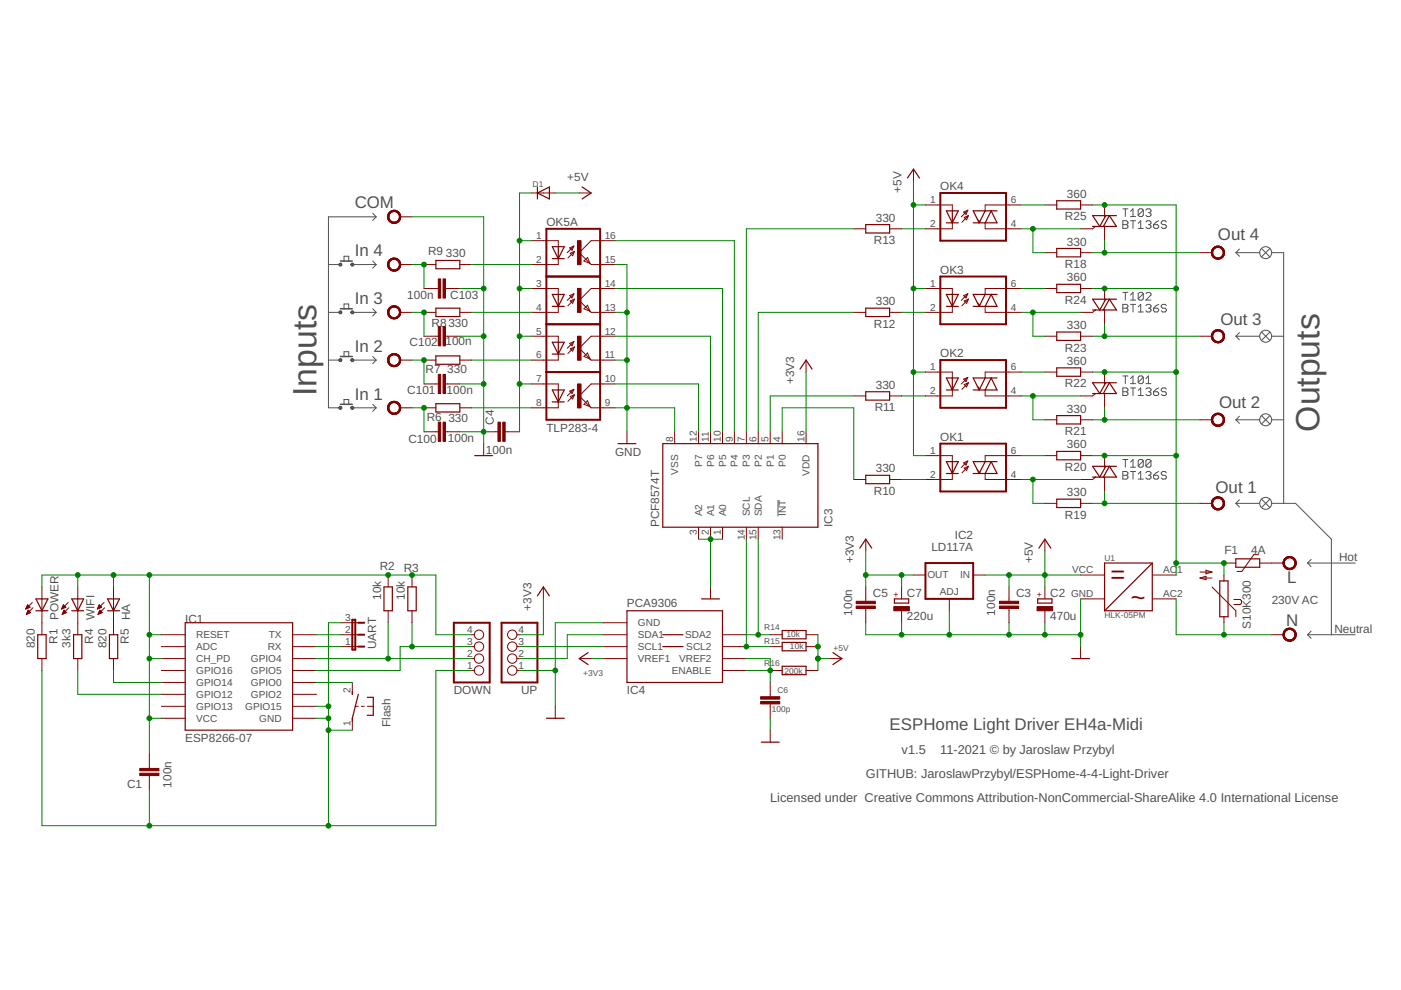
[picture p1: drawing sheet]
<svg xmlns="http://www.w3.org/2000/svg" width="297mm" height="210mm" viewBox="0 0 297 210" stroke-linecap="round" stroke-linejoin="round" font-family="sans-serif">
<g fill="none" stroke="#505050" stroke-width=".21">
<path d="M69.6 56.1h2.6M72.9 55.4v-1.1h1v1.1M74.7 56.1h5.1M79 55.4l.8 .7M79 45.2l.8 .8M79.8 56.1l-.8 .8M79.8 46h-10.2v40.5h2.6M79.8 46l-.8 .7M238.1 46.8h.8l.2 .3v.2l-.2 .3 .2 .3v.3l-.2 .2h-.8zM238.1 47.6h.8M238.1 44.3h1M238.6 44.3v1.6"/>
<path d="M239.7 46.8h1.1M239.7 44.8l.5-.5v1.6M239.7 45.9h1.1M240.2 46.8v1.6M241.3 48.4h1.1M241.3 47.3l.6-.5v1.6M242.4 44.6l-.3-.3h-.5l-.3 .3v1M242.4 44.6v1l-.3 .3h-.5l-.3-.3M242.4 44.6l-1.1 1M243 47.1l.2-.3h.6l.2 .3v.2l-.2 .3M243 44.6l.2-.3h.6l.2 .3v.2l-.2 .3M243.5 47.6h.3"/>
<path d="M243.5 45.1h.3M243.8 47.6l.2 .3v.3l-.2 .2h-.6l-.2-.2M243.8 45.1l.2 .3v.2l-.2 .3h-.6l-.2-.3M244.6 47.6h.8l.3 .3v.3l-.3 .2h-.5l-.3-.2zM245.7 46.8l-1.1 .8M247.3 47.1l-.3-.3h-.5l-.3 .3v.2l.3 .3h.5l.3 .3v.3l-.3 .2h-.5l-.3-.2M262 53.6h5.1M262 53.6l.8 .7M262.8 52.8l-.8 .8M267.5 52.7l1.7 1.8M269.2 52.7l-1.7 1.8M269.6 53.6h2.6v53.1"/>
<path d="M69.6 66.2h2.6M69.6 76.3h2.6M72.9 65.5v-1h1v1M72.9 75.6v-1h1v1M74.7 66.2h5.1M74.7 76.3h5.1M79 65.5l.8 .7M79 75.6l.8 .7M79.8 66.2l-.8 .8M79.8 76.3l-.8 .8M238.1 64.5h.8l.2 .3v.3l-.2 .2 .2 .3v.3l-.2 .2h-.8zM238.1 65.3h.8"/>
<path d="M238.1 62h1M238.1 79.7h1M238.6 62v1.6M238.6 79.7v1.6M239.7 62.5l.5-.5v1.6M239.7 64.5h1.1M239.7 63.6h1.1M240.2 64.5v1.6M241.3 65.1l.6-.6v1.6M241.3 66.1h1.1M242.4 62.3l-.3-.3h-.5l-.3 .3v1.1M242.4 80l-.3-.3h-.5l-.3 .3v1.1"/>
<path d="M242.4 62.3v1.1l-.3 .2h-.5l-.3-.2M242.4 80v1.1l-.3 .2h-.5l-.3-.2M242.4 62.3l-1.1 1.1M242.4 80l-1.1 1.1M243 62.3l.2-.3h.6l.2 .3v.2l-1 1.1h1M243 64.8l.2-.3h.6l.2 .3v.3l-.2 .2M243.5 65.3h.3M243.8 65.3l.2 .3v.3l-.2 .2h-.6l-.2-.2M244.6 65.3h.8l.3 .3v.3l-.3 .2h-.5l-.3-.2zM245.7 64.5l-.6 .3-.5 .5M247.3 64.8l-.3-.3h-.5l-.3 .3v.3l.3 .2h.5l.3 .3v.3l-.3 .2h-.5l-.3-.2M262 71.3h5.1"/>
<path d="M262 71.3l.8 .8M262.8 70.5l-.8 .8M267.5 70.4l1.7 1.8M269.2 70.4l-1.7 1.8M269.6 71.3h2.6M72.9 85.7v-1h1v1M74.7 86.5h5.1M79 85.7l.8 .8M79.8 86.5l-.8 .7M238.1 82.3h.8l.2 .2v.3l-.2 .3 .2 .2v.3l-.2 .3h-.8zM238.1 100h.8l.2 .2v.3l-.2 .3 .2 .2v.3l-.2 .3h-.8zM238.1 83.1h.8"/>
<path d="M238.1 97.4h1M238.6 97.4v1.7M239.7 80.3l.5-.6v1.6M239.7 98l.5-.6v1.7M239.7 82.3h1.1M239.7 100h1.1M239.7 81.3h1.1M239.7 99.1h1.1M240.2 82.3v1.6M240.2 100v1.6M241.3 82.8l.6-.5v1.6M241.3 83.9h1.1"/>
<path d="M242.4 97.7l-.3-.3h-.5l-.3 .3v1.1M242.4 97.7v1.1l-.3 .3h-.5l-.3-.3M242.4 97.7l-1.1 1.1M243 82.5l.2-.2h.6l.2 .2v.3l-.2 .3M243 81.3h1M243 80.3l.5-.6v1.6M243.5 83.1h.3M243.8 83.1l.2 .2v.3l-.2 .3h-.6l-.2-.3M244 97.7v1.1l-.2 .3h-.6l-.2-.3M244 97.7l-.2-.3h-.6l-.2 .3v1.1M244 97.7l-1 1.1M244.6 83.1h.8l.3 .2v.3l-.3 .3h-.5l-.3-.3z"/>
<path d="M245.7 82.3l-.6 .2-.5 .6M245.7 100l-1.1 .8M247.3 82.5l-.3-.2h-.5l-.3 .2v.3l.3 .3h.5l.3 .2v.3l-.3 .3h-.5l-.3-.3M262 89h5.1M262 89l.8 .8M262.8 88.2l-.8 .8M267.5 88.1l1.7 1.8M269.2 88.1l-1.7 1.8M269.6 89h2.6M165 106v3.5M238.1 100.8h.8M241.3 100.5l.6-.5v1.6"/>
<path d="M241.3 101.6h1.1M243 100.2l.2-.2h.6l.2 .2v.3l-.2 .3M243.5 100.8h.3M243.8 100.8l.2 .2v.3l-.2 .3h-.6l-.2-.3M244.6 100.8h.8l.3 .2v.3l-.3 .3h-.5l-.3-.3zM247.3 100.2l-.3-.2h-.5l-.3 .2v.3l.3 .3h.5l.3 .2v.3l-.3 .3h-.5l-.3-.3M262 106.7h5.1M262 106.7l.8 .8M262.8 106l-.8 .7M267.5 105.8l1.7 1.8M269.2 105.8l-1.7 1.8M269.6 106.7h5.1l7.6 7.6v20.3"/>
<path d="M277.2 119.4h10.1M277.2 119.4l.8 .7M278 118.6l-.8 .8M277.2 134.6h10.1M277.2 134.6l.8 .7M278 133.8l-.8 .8"/>
<circle cx="268.4" cy="53.6" r="1.27"/>
<circle cx="268.4" cy="71.3" r="1.27"/>
<circle cx="268.4" cy="89" r="1.27"/>
<circle cx="268.4" cy="106.7" r="1.27"/>
</g>
<g fill="#505050" stroke="#505050" stroke-width=".21">
<path d="M74.5 55.8a.33 .33 0 0 1 .5 .2 .33 .33 0 0 1-.2 .4 .33 .33 0 0 1-.4-.3l.3-.2 .2 .2a.24 .24 0 0 1-.3 .2 .24 .24 0 0 1-.2-.4z" fill-rule="evenodd"/>
<path d="M71.9 55.9a.33 .33 0 0 1 .5 0 .33 .33 0 0 1-.1 .5 .33 .33 0 0 1-.5-.3l.4-.2 .1 .2a.24 .24 0 0 1-.3 .2 .24 .24 0 0 1-.1-.4z" fill-rule="evenodd"/>
<path d="M74.5 65.9a.34 .34 0 0 1 .5 .2 .34 .34 0 0 1-.2 .4 .34 .34 0 0 1-.4-.3h.1a.17 .17 0 0 1 .3-.1 .17 .17 0 0 1 0 .2 .17 .17 0 0 1-.3 0l-.1-.1z" fill-rule="evenodd"/>
<path d="M71.9 66.1a.33 .33 0 0 1 .5-.1 .33 .33 0 0 1-.1 .5 .33 .33 0 0 1-.5-.3l.4-.2 .1 .2-.2 .2-.3-.2z" fill-rule="evenodd"/>
<path d="M74.4 76.2a.33 .33 0 0 1 .6-.1 .33 .33 0 0 1-.2 .5 .33 .33 0 0 1-.4-.3h.1a.17 .17 0 0 1 .3-.1 .17 .17 0 0 1 0 .3 .17 .17 0 0 1-.3-.1l-.1-.1z" fill-rule="evenodd"/>
<path d="M71.9 76.2a.33 .33 0 0 1 .5-.1 .33 .33 0 0 1-.1 .5 .33 .33 0 0 1-.5-.3l.4-.1 .1 .1-.2 .2-.3-.2z" fill-rule="evenodd"/>
<path d="M74.5 86.2a.33 .33 0 0 1 .5 .1 .33 .33 0 0 1-.2 .5 .33 .33 0 0 1-.4-.3l.3-.2 .2 .2a.24 .24 0 0 1-.3 .1 .24 .24 0 0 1-.2-.3z" fill-rule="evenodd"/>
<path d="M71.9 86.3a.33 .33 0 0 1 .5 0 .33 .33 0 0 1-.1 .5 .33 .33 0 0 1-.5-.3l.4-.2 .1 .2a.24 .24 0 0 1-.3 .1 .24 .24 0 0 1-.1-.3z" fill-rule="evenodd"/>
</g>
<path d="M72.2 55.4h2.5M72.2 65.5h2.5M72.2 75.6h2.5M72.2 85.7h2.5" fill="none" stroke="#505050" stroke-width=".32"/>
<g fill="none" stroke="#800000" stroke-width=".25">
<path d="M113.9 39.6v2.6M123.4 39.6l1.9 1.3-1.9 1.3M192.4 37.7l1.3-1.8 1.2 1.8M92.4 55.2h5.1v1.8h-5.1zM113.9 40.9l2.6-1.3v2.6zM117.1 52.3h2.5l-1.2 2.5zM117.1 54.8h2.5M118.4 52.3v2.5M183.6 47.6h5v1.8h-5zM200.6 44.7h2.6l-1.3 2.5zM200.6 47.2h2.6M201.9 44.7v2.5"/>
<path d="M206.3 47.2h5.1l-1.3-2.5-1.2 2.5M208.9 44.7l-1.3 2.5-1.3-2.5h5.1M224 52.7h5.1v1.8h-5.1zM224 42.6h5.1v1.7h-5.1zM231.6 48h5.1l-1.5-2.3-1.3 2.3M234.4 45.7l-1.2 2.3-1.6-2.3h5.1M92.4 65.3h5.1v1.8h-5.1zM92.4 75.5h5.1v1.7h-5.1zM117.1 65h2.5M117.1 62.4h2.5l-1.2 2.6zM117.1 72.6h2.5l-1.2 2.5zM117.1 75.1h2.5"/>
<path d="M118.4 62.4v2.6M118.4 72.6v2.5M169.6 78.3l1.3-2 1.3 2M183.6 65.3h5v1.8h-5zM200.6 62.4h2.6l-1.3 2.6zM200.6 65h2.6M201.9 62.4v2.6M206.3 65h5.1l-1.3-2.6-1.2 2.6M208.9 62.4l-1.3 2.6-1.3-2.6h5.1M224 60.3h5.1v1.7h-5.1zM224 70.4h5.1v1.8h-5.1zM224 78h5.1v1.8h-5.1z"/>
<path d="M231.6 65.7h5.1l-1.5-2.3-1.3 2.3M234.4 63.4l-1.2 2.3-1.6-2.3h5.1M92.4 85.6h5.1v1.8h-5.1zM100.6 96.6h3.8M117.1 82.7h2.5l-1.2 2.5zM117.1 85.2h2.5M118.4 82.7v2.5M131 94.1h3.8M140.5 94.1h32.9v17.7h-32.9zM183.6 83.1h5v1.7h-5zM200.6 97.9h2.6l-1.3 2.5zM200.6 80.1h2.6l-1.3 2.6z"/>
<path d="M200.6 82.7h2.6M201.9 80.1v2.6M201.9 97.9v2.5M206.3 82.7h5.1l-1.3-2.6-1.2 2.6M208.9 97.9l-1.3 2.5-1.3-2.5h5.1M208.9 80.1l-1.3 2.6-1.3-2.6h5.1M224 88.1h5.1v1.8h-5.1zM224 95.7h5.1v1.8h-5.1zM231.6 83.4h5.1l-1.5-2.2-1.3 2.2M234.4 81.2l-1.2 2.2-1.6-2.2h5.1M234.4 98.9l-1.2 2.3-1.6-2.3h5.1M182.3 116.2l1.3-1.9 1.2 1.9"/>
<path d="M183.6 100.8h5v1.8h-5zM200.6 100.4h2.6M206.3 100.4h5.1l-1.3-2.5-1.2 2.5M220.3 116.2l1.2-1.9 1.3 1.9M224 105.8h5.1v1.8h-5.1zM231.6 101.2h5.1l-1.5-2.3-1.3 2.3M244.3 119.4v10.1h-10.1M244.3 119.4h-10.1v10.1M244.3 119.4l-10.1 10.1M262 118.5h5.1v1.8h-5.1zM7.6 129.5h2.6M7.6 127h2.6l-1.3 2.5z"/>
<path d="M8 134.6h1.8v5h-1.8zM15.2 129.5h2.5M15.2 127h2.5l-1.2 2.5zM15.6 134.6h1.8v5h-1.8zM22.8 129.5h2.5M22.8 127h2.5l-1.2 2.5zM23.2 134.6h1.8v5h-1.8zM39.3 132h22.7v22.8h-22.7zM81.4 124.4h1.8v5.1h-1.8zM86.5 124.4h1.7v5.1h-1.7zM113.9 126.3l1.3-1.9 1.3 1.9M124.7 138.4l-1.9 1.2 1.9 1.3"/>
<path d="M132.9 129.5h20.3v15.2h-20.3zM140.5 134.6h4.3M140.5 137.1h4.3M148.7 127h3.8M165.8 136.2h5.1v1.8h-5.1zM165.8 133.7h5.1v1.7h-5.1zM176.6 138.4l1.9 1.2-1.9 1.3M189.6 127h3.1v.9h-3.1zM220 127h3v.9h-3zM227.2 139.6h3.8M258.6 123.2h1.8v7.6h-1.8zM74.7 146.6v.6"/>
<path d="M76 147.2l-1.3 5.1v.6M77.9 147.8h1.2v3.9h-1.2M115.8 152.3h3.8M161.4 157.4h3.8M165.8 141.3h5.1v1.7h-5.1z"/>
</g>
<g fill="none" stroke="#800000" stroke-width=".21">
<path d="M193.7 35.9v2.5M84.8 56.1h2.6M84.8 46h2.6M89.9 56.1h2.5M97.5 56.1h2.5M112.7 51h5.7v1.3M112.7 40.9h5M118.4 54.8v1.3h-5.7M120.8 52.6l.9-.4-.4 .9zM120.9 53.7l.9-.4-.4 .9zM121.7 52.2l-1.4 1.4M121.8 53.3l-1.4 1.4"/>
<path d="M122.8 40.9h2.5M124.6 54.6l.5 1.2-1.3-.4zM130.4 51h-5.1l-2.5 2.6 2.5 2.5h5.1M181 48.5h2.6M188.6 48.5h2.6M196.2 43.5h5.7v1.2M201.9 47.2v1.3h-5.7M204.3 45l.9-.4-.4 .9zM204.4 46.1l.9-.4-.4 .9zM205.2 44.6l-1.4 1.4M205.3 45.7l-1.4 1.4M207.2 46.5l.5 .5"/>
<path d="M208.9 47.2v1.3h7.6M216.5 43.5h-7.6v1.2M221.5 43.5h2.5M221.5 53.6h2.5M229.1 43.5h2.5M229.1 53.6h2.5M232.3 48l-.7 .5h-2.5M234.2 43.5v2.5M234.2 48v3M254.4 53.6h2.6M84.8 66.2h2.6M84.8 76.3h2.6"/>
<path d="M89.9 61.2h3M89.9 66.2h2.5M89.9 71.3h3M89.9 76.3h2.5M94.4 61.2h3.1M94.4 71.3h3.1M97.5 66.2h2.5M97.5 76.3h2.5M112.7 61.2h5.7v1.2M112.7 71.3h5.7v1.3M118.4 65v1.2h-5.7M118.4 75.1v1.2h-5.7"/>
<path d="M120.8 62.7l.9-.4-.4 .9zM120.8 72.8l.9-.4-.4 .9zM120.9 63.8l.9-.4-.4 .9zM120.9 74l.9-.4-.4 .8zM121.7 62.3l-1.4 1.4M121.7 72.4l-1.4 1.4M121.8 63.4l-1.4 1.4M121.8 73.6l-1.4 1.4M123.8 65.5l.8-.8 .5 1.3zM124.6 74.8l.5 1.3-1.3-.5zM125.1 66l.2 .2h5.1M130.4 61.2h-5.1l-2.5 2.5 2.3 2.3"/>
<path d="M130.4 71.3h-5.1l-2.5 2.5 2.5 2.5h5.1M170.9 76.3v2.6M181 66.2h2.6M188.6 66.2h2.6M196.2 61.2h5.7v1.2M196.2 78.9h5.7v1.2M201.9 65v1.2h-5.7M204.3 62.7l.9-.4-.4 .9zM204.4 63.8l.9-.4-.4 .9zM205.2 62.3l-1.4 1.4M205.3 63.4l-1.4 1.4M207.2 64.2l.5 .5"/>
<path d="M208.9 65v1.2h7.6M216.5 61.2h-7.6v1.2M216.5 78.9h-7.6v1.2M221.5 78.9h2.5M221.5 61.2h2.5M221.5 71.3h2.5M229.1 78.9h2.5M229.1 61.2h2.5M229.1 71.3h2.5M232.3 65.7l-.7 .5h-2.5M234.2 61.2v2.5M234.2 65.7v3"/>
<path d="M234.2 78.9v2.5M254.4 71.3h2.6M84.8 86.5h2.6M89.9 81.4h3M89.9 86.5h2.5M89.9 91.5h3M94.4 81.4h3.1M94.4 91.5h3.1M97.5 86.5h2.5M102.6 91.5h3M102.6 94.1v2.5M107.1 91.5h3.1"/>
<path d="M112.7 81.4h5.7v1.3M118.4 85.2v1.3h-5.7M120.8 82.9l.9-.4-.4 .9zM120.9 84.1l.9-.4-.4 .9zM121.7 82.5l-1.4 1.4M121.8 83.7l-1.4 1.4M123.8 85.7l.8-.7 .5 1.2zM125.1 86.2l.2 .3h5.1M130.4 81.4h-5.1l-2.5 2.5 2.3 2.3M132.9 91.5v2.6M143 91.5v2.6M148.1 91.5v2.6"/>
<path d="M150.6 91.5v2.6M153.2 91.5v2.6M155.7 91.5v2.6M158.2 91.5v2.6M160.8 91.5v2.6M163.3 91.5v2.6M165.8 91.5v2.6M170.9 91.5v2.6M181 83.9h2.6M188.6 83.9h2.6M196.2 96.6h5.7v1.3M201.9 82.7v1.2h-5.7"/>
<path d="M204.3 98.1l.9-.4-.4 .9zM204.3 80.4l.9-.4-.4 .9zM204.4 99.3l.9-.4-.4 .9zM204.4 81.5l.9-.3-.4 .8zM205.2 97.7l-1.4 1.4M205.2 80l-1.4 1.4M205.3 98.9l-1.4 1.4M205.3 81.2l-1.4 1.3M207.2 99.6l.5 .5M207.2 81.9l.5 .5M208.9 82.7v1.2h7.6M216.5 96.6h-7.6v1.3"/>
<path d="M221.5 96.6h2.5M221.5 89h2.5M229.1 96.6h2.5M229.1 89h2.5M232.3 83.4l-.7 .5h-2.5M234.2 83.4v3.1M234.2 96.6v2.5M254.4 89h2.6M148.1 111.8v2.5M150.6 111.8v2.5M153.2 111.8v2.5M158.2 111.8v2.5"/>
<path d="M160.8 111.8v2.5M165.8 111.8v2.5M181 101.7h2.6M183.6 114.3v2.5M188.6 101.7h2.6M201.9 100.4v1.3h-5.7M208.9 100.4v1.3h7.6M221.5 106.7h2.5M221.5 114.3v2.5M229.1 106.7h2.5M232.3 101.2l-.7 .5h-2.5M234.2 101.2v3"/>
<path d="M254.4 106.7h2.6M259.5 119.4h2.5M266.8 117.6h-1l-2.5 3.6h-1M267.1 119.4h5.1M5.5 129.1h.1M5.5 129h.3M5.6 128.9h.5M5.6 128.8h.7M5.6 130.2h.1M5.7 128.6h.5M5.7 130.1h.3M5.7 128.5h.4"/>
<path d="M5.7 130h.6M5.8 128.4h.2M5.8 129.8h.6M5.8 129.7h.5M5.8 128.3h.1M5.8 128.2l-.3 .9M5.8 128.2l.5 .6-.8 .3M5.9 129.6h.3M5.9 129.5h.2M6 129.4l.5 .5-.9 .4zM6.9 127.7l-1.4 1.4M7 128.9l-1.4 1.4"/>
<path d="M8.9 124.4v10.2M8.9 139.6v2.6M13.1 129.1h.1M13.1 129h.3M13.2 128.9h.4M13.2 130.2h.1M13.2 128.8h.7M13.3 128.6h.5M13.3 130.1h.3M13.3 128.5h.4M13.3 130h.6M13.4 128.4h.2"/>
<path d="M13.4 129.8h.6M13.4 128.3h.1M13.4 129.7h.5M13.4 128.2l-.3 .9M13.4 128.2l.5 .6M13.5 129.6h.3M13.5 129.5h.2M13.6 129.4l.5 .5-.9 .4zM13.9 128.8l-.8 .3M14.5 127.7l-1.4 1.4M14.6 128.9l-1.4 1.4M16.5 124.4v10.2"/>
<path d="M16.5 139.6v2.6M20.7 129.1h.1M20.7 129h.3M20.8 128.9h.4M20.8 128.8h.7M20.8 130.2h.1M20.9 128.6h.5M20.9 130.1h.3M20.9 128.5h.4M20.9 130h.6M21 128.4h.2M21 129.8h.6"/>
<path d="M21 128.3h.1M21 129.7h.5M21 128.2l-.3 .9M21 128.2l.5 .6-.8 .3M21.1 129.6h.3M21.1 129.5h.2M21.2 129.4l.5 .5-.9 .4zM22.1 127.7l-1.4 1.4M22.2 128.9l-1.4 1.4M24.1 124.4v10.2M24.1 139.6v2.6M34.2 134.6h5.1"/>
<path d="M34.2 139.6h5.1M34.2 137.1h5.1M62 134.6h5.1M62 139.6h5.1M62 137.1h5.1M72.2 134.6h3.8M72.2 137.1h3.8M72.2 132h3.8M82.3 121.9v2.5M82.3 129.5v2.5M87.4 121.9v2.5M87.4 129.5v2.5"/>
<path d="M100 134.6h.6M100 139.6h.6M100 137.1h.6M109.6 134.6h.6M109.6 139.6h.6M109.6 137.1h.6M115.2 124.4v2.6M122.8 139.6h2.5M127.9 134.6h5M127.9 139.6h5M127.9 137.1h5M127.9 132h5"/>
<path d="M150.6 124.4v2.6M153.2 134.6h5M153.2 139.6h5M153.2 137.1h5M163.3 134.6h2.5M163.3 137.1h2.5M170.9 134.6h2.5M170.9 137.1h2.5M176 139.6h2.5M183.6 124.4v3.1M183.6 129v3M191.2 124.4v2.6"/>
<path d="M191.2 129.5v2.5M193.7 121.9h2.5M201.3 127v2.5M206.3 121.9h2.6M213.9 124.4v3.1M213.9 129v3M221.5 124.4v2.6M221.5 129.5v2.5M229.1 121.9h5.1M229.1 127h5.1M229.1 137.1v2.5M244.3 121.9h5.1"/>
<path d="M244.3 127h5.1M254.4 121.3h2.6M254.4 122.6l1.3-.4v.7zM254.4 122.6h2.6M255.7 120.9l1.3 .4-1.3 .4zM257 124.4l5 5.1v1.3M259.5 121.9v1.3M259.5 130.8v1.2M261.6 127.1h1.4l.2 .3v.5l-.2 .3h-1.4M269.6 134.6h2.6M31.7 159.9v3M34.2 142.2h5.1"/>
<path d="M34.2 144.7h5.1M34.2 147.2h5.1M34.2 149.8h5.1M34.2 152.3h5.1M62 142.2h5.1M62 144.7h5.1M62 147.2h5.1M62 149.8h5.1M62 152.3h5.1M74.7 144.7v2.5M74.7 152.3v2.5M75.3 149.8h.7"/>
<path d="M76.6 149.8h.6M77.9 149.8h1.2M100 142.2h.6M109.6 142.2h.6M117.7 149.8v2.5M153.2 142.2h5M163.3 144.7v3M163.3 149.2v3.1M163.3 154.8v2.6M163.3 142.2h2.5M170.9 142.2h2.5M31.7 164.4v3.1"/>
<circle cx="101.6" cy="137.1" r=".99"/>
<circle cx="101.6" cy="139.6" r=".99"/>
<circle cx="101.6" cy="134.6" r=".99"/>
<circle cx="108.6" cy="134.6" r=".99"/>
<circle cx="108.6" cy="137.1" r=".99"/>
<circle cx="108.6" cy="139.6" r=".99"/>
<circle cx="101.6" cy="142.2" r=".99"/>
<circle cx="108.6" cy="142.2" r=".99"/>
</g>
<g fill="none" stroke="#800000" stroke-width=".42">
<path d="M115.8 58.6h11.4M115.8 48.5h11.4v40.5h-11.4zM199.4 40.9h13.9v10.1h-13.9zM199.4 58.6h13.9v10.1h-13.9zM115.8 68.7h11.4M115.8 78.9h11.4M199.4 76.3h13.9v10.2h-13.9zM199.4 94.1h13.9v10.1h-13.9zM196.2 119.4h10.1v7.6h-10.1zM74.7 131.4h.6v6.3h-.6zM76 132h1.2M76 134.6h1.2"/>
<path d="M76 137.1h1.2M96.2 132h7.6v12.7h-7.6zM106.3 132h7.6v12.7h-7.6z"/>
</g>
<g fill="#800000" stroke="#800000" stroke-width=".21">
<path d="M122.4 51h.8v5.1h-.8z"/>
<path d="M122.4 61.2h.8v5h-.8z"/>
<path d="M122.4 71.3h.8v5.1h-.8z"/>
<path d="M122.4 81.4h.8v5.1h-.8z"/>
<path d="M92.9 59.1h.5v4.1h-.5z"/>
<path d="M93.9 59.1h.5v4.1h-.5z"/>
<path d="M92.9 69.3h.5v4h-.5z"/>
<path d="M93.9 69.3h.5v4h-.5z"/>
<path d="M92.9 79.4h.5v4h-.5z"/>
<path d="M93.9 79.4h.5v4h-.5z"/>
<path d="M92.9 89.5h.5v4.1h-.5z"/>
<path d="M93.9 89.5h.5v4.1h-.5z"/>
<path d="M106.6 89.5h.5v4.1h-.5z"/>
<path d="M105.6 89.5h.5v4.1h-.5z"/>
<path d="M219.9 128.6h3.3v.9h-3.3z"/>
<path d="M189.5 128.6h3.3v.9h-3.3z"/>
<path d="M211.9 128.5h4.1v.5h-4.1z"/>
<path d="M211.9 127.5h4.1v.5h-4.1z"/>
<path d="M181.5 128.5h4.1v.5h-4.1z"/>
<path d="M181.5 127.5h4.1v.5h-4.1z"/>
<path d="M29.6 162.9h4.1v.5h-4.1z"/>
<path d="M29.6 163.9h4.1v.5h-4.1z"/>
<path d="M161.3 148.7h4v.5h-4z"/>
<path d="M161.3 147.7h4v.5h-4z"/>
</g>
<g fill="#800000" stroke="#800000" stroke-width=".21">
<path d="M82.5 85.5a1.4 1.4 0 0 1 2.3 .3 1.4 1.4 0 0 1-.9 2 1.4 1.4 0 0 1-1.7-1.3h.2a1.14 1.14 0 0 1 1.6-1.1 1.14 1.14 0 0 1 .3 1.9 1.14 1.14 0 0 1-1.8-.5l-.1-.3h-.2z" fill-rule="evenodd"/>
<path d="M82.5 85.5a1.4 1.4 0 0 1 2.3 .3 1.4 1.4 0 0 1-.9 2 1.4 1.4 0 0 1-1.7-1.3h.2a1.14 1.14 0 0 1 1.6-1.1 1.14 1.14 0 0 1 .3 1.9 1.14 1.14 0 0 1-1.8-.5l-.1-.3h-.2z" fill-rule="evenodd"/>
<path d="M82.5 85.5a1.4 1.4 0 0 1 2.3 .3 1.4 1.4 0 0 1-.9 2 1.4 1.4 0 0 1-1.7-1.3h.2a1.14 1.14 0 0 1 1.6-1.1 1.14 1.14 0 0 1 .3 1.9 1.14 1.14 0 0 1-1.8-.5l-.1-.3h-.2z" fill-rule="evenodd"/>
<path d="M82.5 75.4a1.39 1.39 0 0 1 2.3 .2 1.39 1.39 0 0 1-.9 2.1 1.39 1.39 0 0 1-1.7-1.4h.2a1.14 1.14 0 0 1 1.6-1 1.14 1.14 0 0 1 .3 1.9 1.14 1.14 0 0 1-1.8-.6l-.1-.3h-.2z" fill-rule="evenodd"/>
<path d="M82.5 75.4a1.39 1.39 0 0 1 2.3 .2 1.39 1.39 0 0 1-.9 2.1 1.39 1.39 0 0 1-1.7-1.4h.2a1.14 1.14 0 0 1 1.6-1 1.14 1.14 0 0 1 .3 1.9 1.14 1.14 0 0 1-1.8-.6l-.1-.3h-.2z" fill-rule="evenodd"/>
<path d="M82.5 75.4a1.39 1.39 0 0 1 2.3 .2 1.39 1.39 0 0 1-.9 2.1 1.39 1.39 0 0 1-1.7-1.4h.2a1.14 1.14 0 0 1 1.6-1 1.14 1.14 0 0 1 .3 1.9 1.14 1.14 0 0 1-1.8-.6l-.1-.3h-.2z" fill-rule="evenodd"/>
<path d="M82.5 65.3a1.39 1.39 0 0 1 2.3 .2 1.39 1.39 0 0 1-.9 2.1 1.39 1.39 0 0 1-1.7-1.4h.2a1.14 1.14 0 0 1 1.6-1 1.14 1.14 0 0 1 .3 1.9 1.14 1.14 0 0 1-1.8-.6l-.1-.3h-.2z" fill-rule="evenodd"/>
<path d="M82.5 65.3a1.39 1.39 0 0 1 2.3 .2 1.39 1.39 0 0 1-.9 2.1 1.39 1.39 0 0 1-1.7-1.4h.2a1.14 1.14 0 0 1 1.6-1 1.14 1.14 0 0 1 .3 1.9 1.14 1.14 0 0 1-1.8-.6l-.1-.3h-.2z" fill-rule="evenodd"/>
<path d="M82.5 65.3a1.39 1.39 0 0 1 2.3 .2 1.39 1.39 0 0 1-.9 2.1 1.39 1.39 0 0 1-1.7-1.4h.2a1.14 1.14 0 0 1 1.6-1 1.14 1.14 0 0 1 .3 1.9 1.14 1.14 0 0 1-1.8-.6l-.1-.3h-.2z" fill-rule="evenodd"/>
<path d="M82.5 55.1a1.4 1.4 0 0 1 2.3 .3 1.4 1.4 0 0 1-.9 2 1.4 1.4 0 0 1-1.7-1.3h.2a1.14 1.14 0 0 1 1.6-1.1 1.14 1.14 0 0 1 .3 1.9 1.14 1.14 0 0 1-1.8-.5l-.1-.3h-.2z" fill-rule="evenodd"/>
<path d="M82.5 55.1a1.4 1.4 0 0 1 2.3 .3 1.4 1.4 0 0 1-.9 2 1.4 1.4 0 0 1-1.7-1.3h.2a1.14 1.14 0 0 1 1.6-1.1 1.14 1.14 0 0 1 .3 1.9 1.14 1.14 0 0 1-1.8-.5l-.1-.3h-.2z" fill-rule="evenodd"/>
<path d="M82.5 55.1a1.4 1.4 0 0 1 2.3 .3 1.4 1.4 0 0 1-.9 2 1.4 1.4 0 0 1-1.7-1.3h.2a1.14 1.14 0 0 1 1.6-1.1 1.14 1.14 0 0 1 .3 1.9 1.14 1.14 0 0 1-1.8-.5l-.1-.3h-.2z" fill-rule="evenodd"/>
<path d="M82.5 45a1.39 1.39 0 0 1 2.3 .3 1.39 1.39 0 0 1-.9 2 1.39 1.39 0 0 1-1.7-1.3h.2a1.14 1.14 0 0 1 1.6-1.1 1.14 1.14 0 0 1 .3 1.9 1.14 1.14 0 0 1-1.8-.6l-.1-.2h-.2z" fill-rule="evenodd"/>
<path d="M82.5 45a1.39 1.39 0 0 1 2.3 .3 1.39 1.39 0 0 1-.9 2 1.39 1.39 0 0 1-1.7-1.3h.2a1.14 1.14 0 0 1 1.6-1.1 1.14 1.14 0 0 1 .3 1.9 1.14 1.14 0 0 1-1.8-.6l-.1-.2h-.2z" fill-rule="evenodd"/>
<path d="M82.5 45a1.39 1.39 0 0 1 2.3 .3 1.39 1.39 0 0 1-.9 2 1.39 1.39 0 0 1-1.7-1.3h.2a1.14 1.14 0 0 1 1.6-1.1 1.14 1.14 0 0 1 .3 1.9 1.14 1.14 0 0 1-1.8-.6l-.1-.2h-.2z" fill-rule="evenodd"/>
<path d="M257.2 52.6a1.39 1.39 0 0 1 2.2 .3 1.39 1.39 0 0 1-.8 2 1.39 1.39 0 0 1-1.8-1.3h.3a1.14 1.14 0 0 1 1.6-1.1 1.14 1.14 0 0 1 .3 1.9 1.14 1.14 0 0 1-1.9-.6v-.2h-.3z" fill-rule="evenodd"/>
<path d="M257.2 52.6a1.39 1.39 0 0 1 2.2 .3 1.39 1.39 0 0 1-.8 2 1.39 1.39 0 0 1-1.8-1.3h.3a1.14 1.14 0 0 1 1.6-1.1 1.14 1.14 0 0 1 .3 1.9 1.14 1.14 0 0 1-1.9-.6v-.2h-.3z" fill-rule="evenodd"/>
<path d="M257.2 52.6a1.39 1.39 0 0 1 2.2 .3 1.39 1.39 0 0 1-.8 2 1.39 1.39 0 0 1-1.8-1.3h.3a1.14 1.14 0 0 1 1.6-1.1 1.14 1.14 0 0 1 .3 1.9 1.14 1.14 0 0 1-1.9-.6v-.2h-.3z" fill-rule="evenodd"/>
<path d="M257.2 70.3a1.39 1.39 0 0 1 2.2 .3 1.39 1.39 0 0 1-.8 2 1.39 1.39 0 0 1-1.8-1.3h.3a1.14 1.14 0 0 1 1.6-1.1 1.14 1.14 0 0 1 .3 1.9 1.14 1.14 0 0 1-1.9-.5v-.3h-.3z" fill-rule="evenodd"/>
<path d="M257.2 70.3a1.39 1.39 0 0 1 2.2 .3 1.39 1.39 0 0 1-.8 2 1.39 1.39 0 0 1-1.8-1.3h.3a1.14 1.14 0 0 1 1.6-1.1 1.14 1.14 0 0 1 .3 1.9 1.14 1.14 0 0 1-1.9-.5v-.3h-.3z" fill-rule="evenodd"/>
<path d="M257.2 70.3a1.39 1.39 0 0 1 2.2 .3 1.39 1.39 0 0 1-.8 2 1.39 1.39 0 0 1-1.8-1.3h.3a1.14 1.14 0 0 1 1.6-1.1 1.14 1.14 0 0 1 .3 1.9 1.14 1.14 0 0 1-1.9-.5v-.3h-.3z" fill-rule="evenodd"/>
<path d="M257.2 88.1a1.39 1.39 0 0 1 2.2 .2 1.39 1.39 0 0 1-.8 2.1 1.39 1.39 0 0 1-1.8-1.4h.3a1.14 1.14 0 0 1 1.6-1.1 1.14 1.14 0 0 1 .3 1.9 1.14 1.14 0 0 1-1.9-.5v-.3h-.3z" fill-rule="evenodd"/>
<path d="M257.2 88.1a1.39 1.39 0 0 1 2.2 .2 1.39 1.39 0 0 1-.8 2.1 1.39 1.39 0 0 1-1.8-1.4h.3a1.14 1.14 0 0 1 1.6-1.1 1.14 1.14 0 0 1 .3 1.9 1.14 1.14 0 0 1-1.9-.5v-.3h-.3z" fill-rule="evenodd"/>
<path d="M257.2 88.1a1.39 1.39 0 0 1 2.2 .2 1.39 1.39 0 0 1-.8 2.1 1.39 1.39 0 0 1-1.8-1.4h.3a1.14 1.14 0 0 1 1.6-1.1 1.14 1.14 0 0 1 .3 1.9 1.14 1.14 0 0 1-1.9-.5v-.3h-.3z" fill-rule="evenodd"/>
<path d="M257.2 105.8a1.39 1.39 0 0 1 2.2 .2 1.39 1.39 0 0 1-.8 2.1 1.39 1.39 0 0 1-1.8-1.4h.3a1.14 1.14 0 0 1 1.6-1 1.14 1.14 0 0 1 .3 1.9 1.14 1.14 0 0 1-1.9-.6v-.3h-.3z" fill-rule="evenodd"/>
<path d="M257.2 105.8a1.39 1.39 0 0 1 2.2 .2 1.39 1.39 0 0 1-.8 2.1 1.39 1.39 0 0 1-1.8-1.4h.3a1.14 1.14 0 0 1 1.6-1 1.14 1.14 0 0 1 .3 1.9 1.14 1.14 0 0 1-1.9-.6v-.3h-.3z" fill-rule="evenodd"/>
<path d="M257.2 105.8a1.39 1.39 0 0 1 2.2 .2 1.39 1.39 0 0 1-.8 2.1 1.39 1.39 0 0 1-1.8-1.4h.3a1.14 1.14 0 0 1 1.6-1 1.14 1.14 0 0 1 .3 1.9 1.14 1.14 0 0 1-1.9-.6v-.3h-.3z" fill-rule="evenodd"/>
<path d="M272.4 118.4a1.4 1.4 0 0 1 2.2 .2 1.4 1.4 0 0 1-.8 2.1 1.4 1.4 0 0 1-1.8-1.3h.3a1.14 1.14 0 0 1 1.7-1 1.14 1.14 0 0 1 .1 1.9 1.14 1.14 0 0 1-1.8-.6v-.3h-.3z" fill-rule="evenodd"/>
<path d="M272.4 118.4a1.4 1.4 0 0 1 2.2 .2 1.4 1.4 0 0 1-.8 2.1 1.4 1.4 0 0 1-1.8-1.3h.3a1.14 1.14 0 0 1 1.7-1 1.14 1.14 0 0 1 .1 1.9 1.14 1.14 0 0 1-1.8-.6v-.3h-.3z" fill-rule="evenodd"/>
<path d="M272.4 118.4a1.4 1.4 0 0 1 2.2 .2 1.4 1.4 0 0 1-.8 2.1 1.4 1.4 0 0 1-1.8-1.3h.3a1.14 1.14 0 0 1 1.7-1 1.14 1.14 0 0 1 .1 1.9 1.14 1.14 0 0 1-1.8-.6v-.3h-.3z" fill-rule="evenodd"/>
<path d="M272.4 133.6a1.4 1.4 0 0 1 2.2 .2 1.4 1.4 0 0 1-.8 2.1 1.4 1.4 0 0 1-1.8-1.3h.3a1.14 1.14 0 0 1 1.7-1 1.14 1.14 0 0 1 .1 1.9 1.14 1.14 0 0 1-1.8-.6v-.3h-.3z" fill-rule="evenodd"/>
<path d="M272.4 133.6a1.4 1.4 0 0 1 2.2 .2 1.4 1.4 0 0 1-.8 2.1 1.4 1.4 0 0 1-1.8-1.3h.3a1.14 1.14 0 0 1 1.7-1 1.14 1.14 0 0 1 .1 1.9 1.14 1.14 0 0 1-1.8-.6v-.3h-.3z" fill-rule="evenodd"/>
<path d="M272.4 133.6a1.4 1.4 0 0 1 2.2 .2 1.4 1.4 0 0 1-.8 2.1 1.4 1.4 0 0 1-1.8-1.3h.3a1.14 1.14 0 0 1 1.7-1 1.14 1.14 0 0 1 .1 1.9 1.14 1.14 0 0 1-1.8-.6v-.3h-.3z" fill-rule="evenodd"/>
</g>
<g fill="none" stroke="#008000" stroke-width=".21">
<path d="M193.7 38.4v58.2h2.5M87.4 56.1h2.5v5.1M87.4 46h15.2v48.1M100 56.1h12.7M110.2 51h2.5M112.7 40.9h-2.5v50.6M117.7 40.9h5.1M130.4 56.1h2.5v35.4M130.4 51h25.3v40.5M181 48.5h-22.8v43M191.2 48.5h5M193.7 43.5h2.5"/>
<path d="M216.5 43.5h5M216.5 48.5h12.6M219 48.5v5.1h2.5M231.6 43.5h17.8v78.4M231.6 53.6h22.8M234.2 51v2.6M87.4 76.3h2.5v5.1M87.4 66.2h2.5v5.1M97.5 61.2h5.1M97.5 71.3h5.1M100 76.3h12.7M100 66.2h12.7"/>
<path d="M110.2 61.2h2.5M110.2 71.3h2.5M130.4 76.3h2.5M130.4 66.2h2.5M130.4 61.2h22.8v30.3M130.4 71.3h20.2v20.2M170.9 78.9v12.6M181 66.2h-20.2v25.3M191.2 66.2h5M193.7 61.2h2.5M193.7 78.9h2.5M216.5 66.2h12.6"/>
<path d="M216.5 61.2h5M216.5 78.9h5M219 66.2v5.1h2.5M231.6 61.2h17.8M231.6 71.3h22.8M231.6 78.9h17.8M234.2 68.7v2.6M87.4 86.5h2.5v5M97.5 81.4h5.1M97.5 91.5h5.1M100 86.5h12.7M110.2 81.4h2.5"/>
<path d="M130.4 86.5h12.6v5M130.4 81.4h17.7v10.1M165.8 91.5v-5h15.2v15.2M181 83.9h-17.7v7.6M191.2 83.9h5M216.5 96.6h5M216.5 83.9h12.6M219 83.9v5.1h2.5M231.6 96.6h17.8M231.6 89h22.8M234.2 86.5v2.5M148.1 114.3h5.1"/>
<path d="M150.6 114.3v10.1M158.2 114.3v22.8h5.1M160.8 114.3v20.3M183.6 116.8v7.6M191.2 101.7h5M216.5 101.7h12.6M219 101.7v5h2.5M221.5 116.8v7.6M231.6 106.7h22.8M234.2 104.2v2.5M249.4 119.4h10.1v2.5M8.9 124.4v-2.5h83.5v12.7h7.6"/>
<path d="M16.5 121.9v2.5M24.1 121.9v2.5M31.7 134.6h2.5M31.7 139.6h2.5M31.7 121.9v38M67.1 134.6h5.1M67.1 139.6h32.9M67.1 137.1h5.1M72.2 132h-2.6v43.1M82.3 132v7.6M87.4 132v5.1M100 137.1h-15.2v5.1h-17.7"/>
<path d="M110.2 137.1h17.7M115.2 127v7.6h-5M125.3 139.6h2.6M127.9 134.6h-7.6v5h-10.1M127.9 132h-10.2v17.8M158.2 134.6h5.1M158.2 139.6h5.1v5.1M173.4 139.6h2.6M173.4 134.6v7.6M183.6 132v2.6h45.5M183.6 121.9h10.1M191.2 121.9v2.5"/>
<path d="M191.2 132v2.6M201.3 129.5v5.1M208.9 121.9h20.2M213.9 121.9v2.5M213.9 132v2.6M221.5 132v2.6M229.1 127v10.1M249.4 127v7.6h20.2M259.5 132v2.6M8.9 142.2v32.9h83.5v-32.9h7.6M16.5 142.2v5h17.7M24.1 142.2v2.5h10.1"/>
<path d="M31.7 152.3h2.5M67.1 149.8h2.5M67.1 152.3h2.5M67.1 144.7h7.6M69.6 154.8h5.1M110.2 142.2h7.5M158.2 142.2h5.1M163.3 152.3v2.5M31.7 167.5v7.6"/>
</g>
<g fill="#008000" stroke="#008000" stroke-width=".21">
<circle cx="132.9" cy="76.3" r=".51"/>
<circle cx="132.9" cy="66.2" r=".51"/>
<circle cx="132.9" cy="86.5" r=".51"/>
<circle cx="102.6" cy="71.3" r=".51"/>
<circle cx="102.6" cy="81.4" r=".51"/>
<circle cx="102.6" cy="91.5" r=".51"/>
<circle cx="102.6" cy="61.2" r=".51"/>
<circle cx="221.5" cy="134.6" r=".51"/>
<circle cx="213.9" cy="134.6" r=".51"/>
<circle cx="201.3" cy="134.6" r=".51"/>
<circle cx="191.2" cy="134.6" r=".51"/>
<circle cx="229.1" cy="134.6" r=".51"/>
<circle cx="150.6" cy="114.3" r=".51"/>
<circle cx="117.7" cy="142.2" r=".51"/>
<circle cx="89.9" cy="56.1" r=".51"/>
<circle cx="249.4" cy="78.9" r=".51"/>
<circle cx="249.4" cy="61.2" r=".51"/>
<circle cx="234.2" cy="43.5" r=".51"/>
<circle cx="234.2" cy="61.2" r=".51"/>
<circle cx="234.2" cy="78.9" r=".51"/>
<circle cx="234.2" cy="96.6" r=".51"/>
<circle cx="249.4" cy="96.6" r=".51"/>
<circle cx="259.5" cy="119.4" r=".51"/>
<circle cx="249.4" cy="119.4" r=".51"/>
<circle cx="219" cy="101.7" r=".51"/>
<circle cx="234.2" cy="106.7" r=".51"/>
<circle cx="219" cy="83.9" r=".51"/>
<circle cx="234.2" cy="89" r=".51"/>
<circle cx="219" cy="66.2" r=".51"/>
<circle cx="234.2" cy="71.3" r=".51"/>
<circle cx="219" cy="48.5" r=".51"/>
<circle cx="234.2" cy="53.6" r=".51"/>
<circle cx="110.2" cy="61.2" r=".51"/>
<circle cx="110.2" cy="71.3" r=".51"/>
<circle cx="110.2" cy="81.4" r=".51"/>
<circle cx="110.2" cy="51" r=".51"/>
<circle cx="89.9" cy="66.2" r=".51"/>
<circle cx="89.9" cy="76.3" r=".51"/>
<circle cx="89.9" cy="86.5" r=".51"/>
<circle cx="221.5" cy="121.9" r=".51"/>
<circle cx="213.9" cy="121.9" r=".51"/>
<circle cx="193.7" cy="78.9" r=".51"/>
<circle cx="193.7" cy="61.2" r=".51"/>
<circle cx="193.7" cy="43.5" r=".51"/>
<circle cx="173.4" cy="139.6" r=".51"/>
<circle cx="173.4" cy="137.1" r=".51"/>
<circle cx="259.5" cy="134.6" r=".51"/>
<circle cx="191.2" cy="121.9" r=".51"/>
<circle cx="183.6" cy="121.9" r=".51"/>
<circle cx="69.6" cy="152.3" r=".51"/>
<circle cx="69.6" cy="149.8" r=".51"/>
<circle cx="69.6" cy="154.8" r=".51"/>
<circle cx="69.6" cy="175.1" r=".51"/>
<circle cx="31.7" cy="175.1" r=".51"/>
<circle cx="31.7" cy="139.6" r=".51"/>
<circle cx="31.7" cy="134.6" r=".51"/>
<circle cx="16.5" cy="121.9" r=".51"/>
<circle cx="24.1" cy="121.9" r=".51"/>
<circle cx="31.7" cy="121.9" r=".51"/>
<circle cx="82.3" cy="121.9" r=".51"/>
<circle cx="87.4" cy="121.9" r=".51"/>
<circle cx="31.7" cy="152.3" r=".51"/>
<circle cx="87.4" cy="137.1" r=".51"/>
<circle cx="82.3" cy="139.6" r=".51"/>
<circle cx="158.2" cy="137.1" r=".51"/>
<circle cx="160.8" cy="134.6" r=".51"/>
<circle cx="163.3" cy="142.2" r=".51"/>
</g>
<g font-size="7.2" fill="#505050">
<text x="67.1" y="83.9" transform="rotate(-90 67.1 83.9)">Inputs</text>
<text x="279.7" y="91.5" transform="rotate(-90 279.7 91.5)">Outputs</text>
</g>
<g font-size="5.4" fill="#800000">
<text x="235.4" y="123.7">=</text>
<text x="239.8" y="128.5">~</text>
</g>
<g font-size="3.6" fill="#505050">
<text x="75.2" y="44.2">COM</text>
<text x="258.2" y="50.8">Out 4</text>
<text x="75.2" y="54.3">In 4</text>
<text x="75.2" y="64.5">In 3</text>
<text x="258.7" y="69">Out 3</text>
<text x="75.2" y="74.6">In 2</text>
<text x="75.2" y="84.7">In 1</text>
<text x="258.5" y="86.5">Out 2</text>
<text x="257.7" y="104.4">Out 1</text>
<text x="272.9" y="123.6">L</text>
<text x="272.7" y="132.8">N</text>
<text x="188.6" y="154.8">ESPHome Light Driver EH4a-Midi</text>
</g>
<g font-size="2.7" fill="#505050">
<text x="191.1" y="159.9">v1.5</text>
<text x="199.3" y="159.9">11-2021 © by Jaroslaw Przybyl</text>
<text x="183.6" y="164.9">GITHUB: JaroslawPrzybyl/ESPHome-4-4-Light-Driver</text>
<text x="163.3" y="170">Licensed under Creative Commons Attribution-NonCommercial-ShareAlike 4.0 International License</text>
</g>
<g font-size="2.5" fill="#505050">
<text x="120.3" y="38.4">+5V</text>
<text x="191.1" y="40.9" transform="rotate(-90 191.1 40.9)">+5V</text>
<text x="199.3" y="40.3">OK4</text>
<text x="226.2" y="41.9">360</text>
<text x="115.8" y="47.9">OK5A</text>
<text x="185.7" y="47">330</text>
<text x="225.8" y="46.7">R25</text>
<text x="185.3" y="51.8">R13</text>
<text x="226.2" y="52.1">330</text>
<text x="90.7" y="54.1">R9</text>
<text x="94.6" y="54.6">330</text>
<text x="199.3" y="58">OK3</text>
<text x="225.8" y="56.8">R18</text>
<text x="226.2" y="59.7">360</text>
<text x="86.3" y="63.3">100n</text>
<text x="95.5" y="63.3">C103</text>
<text x="185.7" y="64.7">330</text>
<text x="225.8" y="64.4">R24</text>
<text x="91.5" y="69.2">R8</text>
<text x="95.1" y="69.3">330</text>
<text x="185.3" y="69.5">R12</text>
<text x="226.2" y="69.8">330</text>
<text x="86.9" y="73.4">C102</text>
<text x="94.4" y="73.2">100n</text>
<text x="199.3" y="75.7">OK2</text>
<text x="225.8" y="74.6">R23</text>
<text x="226.2" y="77.4">360</text>
<text x="86.3" y="83.6">C101</text>
<text x="90.2" y="79.1">R7</text>
<text x="94.7" y="83.6">100n</text>
<text x="94.8" y="79.1">330</text>
<text x="168.4" y="81.4" transform="rotate(-90 168.4 81.4)">+3V3</text>
<text x="185.7" y="82.4">330</text>
<text x="225.8" y="82.2">R22</text>
<text x="90.5" y="89.2">R6</text>
<text x="95.1" y="89.5">330</text>
<text x="185.5" y="87.2">R11</text>
<text x="226.2" y="87.5">330</text>
<text x="86.6" y="93.9">C100</text>
<text x="95" y="93.7">100n</text>
<text x="104.7" y="90" transform="rotate(-90 104.7 90)">C4</text>
<text x="115.8" y="91.5">TLP283-4</text>
<text x="199.3" y="93.5">OK1</text>
<text x="225.8" y="92.3">R21</text>
<text x="226.2" y="95.1">360</text>
<text x="103" y="96.2">100n</text>
<text x="130.4" y="96.6">GND</text>
<text x="185.7" y="100.2">330</text>
<text x="225.8" y="99.9">R20</text>
<text x="185.3" y="104.9">R10</text>
<text x="226.2" y="105.2">330</text>
<text x="139.8" y="111.8" transform="rotate(-90 139.8 111.8)">PCF8574T</text>
<text x="176.5" y="111.8" transform="rotate(-90 176.5 111.8)">IC3</text>
<text x="225.8" y="110">R19</text>
<text x="181" y="119.4" transform="rotate(-90 181 119.4)">+3V3</text>
<text x="197.5" y="116.8">LD117A</text>
<text x="202.4" y="114.3">IC2</text>
<text x="219" y="119.4" transform="rotate(-90 219 119.4)">+5V</text>
<text x="259.6" y="117.4">F1</text>
<text x="265.3" y="117.4">4A</text>
<text x="283.9" y="118.9">Hot</text>
<text x="80.5" y="120.9">R2</text>
<text x="85.6" y="121.2">R3</text>
<text x="12.4" y="131.5" transform="rotate(-90 12.4 131.5)">POWER</text>
<text x="20" y="131.5" transform="rotate(-90 20 131.5)">WIFI</text>
<text x="27.6" y="131.5" transform="rotate(-90 27.6 131.5)">HA</text>
<text x="80.8" y="127.2" transform="rotate(-90 80.8 127.2)">10k</text>
<text x="85.8" y="127.2" transform="rotate(-90 85.8 127.2)">10k</text>
<text x="112.7" y="129.5" transform="rotate(-90 112.7 129.5)">+3V3</text>
<text x="132.9" y="128.8">PCA9306</text>
<text x="180.6" y="130.5" transform="rotate(-90 180.6 130.5)">100n</text>
<text x="185.1" y="126.6">C5</text>
<text x="192.3" y="131.6">220u</text>
<text x="192.3" y="126.5">C7</text>
<text x="211" y="130.5" transform="rotate(-90 211 130.5)">100n</text>
<text x="215.4" y="126.6">C3</text>
<text x="222.7" y="131.6">470u</text>
<text x="222.7" y="126.5">C2</text>
<text x="269.6" y="128.1">230V AC</text>
<text x="7.4" y="137.5" transform="rotate(-90 7.4 137.5)">820</text>
<text x="12.2" y="136.5" transform="rotate(-90 12.2 136.5)">R1</text>
<text x="15" y="137.3" transform="rotate(-90 15 137.3)">3k3</text>
<text x="19.8" y="136.5" transform="rotate(-90 19.8 136.5)">R4</text>
<text x="22.6" y="137.5" transform="rotate(-90 22.6 137.5)">820</text>
<text x="27.3" y="136.5" transform="rotate(-90 27.3 136.5)">R5</text>
<text x="39.3" y="132">IC1</text>
<text x="79.8" y="137.6" transform="rotate(-90 79.8 137.6)">UART</text>
<text x="265.2" y="133.3" transform="rotate(-90 265.2 133.3)">S10K300</text>
<text x="282.9" y="134.2">Neutral</text>
<text x="96.2" y="147.1">DOWN</text>
<text x="110.5" y="147.1">UP</text>
<text x="132.9" y="147.2">IC4</text>
<text x="82.8" y="154.2" transform="rotate(-90 82.8 154.2)">Flash</text>
<text x="39.3" y="157.3">ESP8266-07</text>
<text x="27" y="167.1">C1</text>
<text x="36.4" y="167" transform="rotate(-90 36.4 167)">100n</text>
</g>
<g font-size="2.1" fill="#505050">
<text x="197.2" y="43.1">1</text>
<text x="214.3" y="43.1">6</text>
<text x="113.7" y="50.7">1</text>
<text x="128.2" y="50.7">16</text>
<text x="197.2" y="48.2">2</text>
<text x="214.3" y="48.2">4</text>
<text x="113.7" y="55.7">2</text>
<text x="128.2" y="55.7">15</text>
<text x="113.7" y="60.8">3</text>
<text x="113.7" y="65.9">4</text>
<text x="128.2" y="65.9">13</text>
<text x="128.2" y="60.8">14</text>
<text x="197.2" y="60.8">1</text>
<text x="197.2" y="65.9">2</text>
<text x="214.3" y="65.9">4</text>
<text x="214.3" y="60.8">6</text>
<text x="113.7" y="70.9">5</text>
<text x="128.2" y="70.9">12</text>
<text x="113.7" y="76">6</text>
<text x="128.2" y="76">11</text>
<text x="113.7" y="81.1">7</text>
<text x="128.2" y="81.1">10</text>
<text x="197.2" y="78.5">1</text>
<text x="197.2" y="83.6">2</text>
<text x="214.3" y="83.6">4</text>
<text x="214.3" y="78.5">6</text>
<text x="113.7" y="86.1">8</text>
<text x="128.2" y="86.1">9</text>
<text x="142.7" y="93.7" transform="rotate(-90 142.7 93.7)">8</text>
<text x="147.8" y="93.7" transform="rotate(-90 147.8 93.7)">12</text>
<text x="150.3" y="93.7" transform="rotate(-90 150.3 93.7)">11</text>
<text x="152.8" y="93.7" transform="rotate(-90 152.8 93.7)">10</text>
<text x="155.4" y="93.7" transform="rotate(-90 155.4 93.7)">9</text>
<text x="157.9" y="93.7" transform="rotate(-90 157.9 93.7)">7</text>
<text x="160.4" y="93.7" transform="rotate(-90 160.4 93.7)">6</text>
<text x="162.9" y="93.7" transform="rotate(-90 162.9 93.7)">5</text>
<text x="165.5" y="93.7" transform="rotate(-90 165.5 93.7)">4</text>
<text x="170.5" y="93.7" transform="rotate(-90 170.5 93.7)">16</text>
<text x="143.8" y="100.7" transform="rotate(-90 143.8 100.7)">VSS</text>
<text x="148.9" y="99" transform="rotate(-90 148.9 99)">P7</text>
<text x="151.4" y="99" transform="rotate(-90 151.4 99)">P6</text>
<text x="153.9" y="99" transform="rotate(-90 153.9 99)">P5</text>
<text x="156.5" y="99" transform="rotate(-90 156.5 99)">P4</text>
<text x="159" y="99" transform="rotate(-90 159 99)">P3</text>
<text x="161.5" y="99" transform="rotate(-90 161.5 99)">P2</text>
<text x="164.1" y="99" transform="rotate(-90 164.1 99)">P1</text>
<text x="166.6" y="99" transform="rotate(-90 166.6 99)">P0</text>
<text x="171.7" y="100.9" transform="rotate(-90 171.7 100.9)">VDD</text>
<text x="197.2" y="96.2">1</text>
<text x="197.2" y="101.3">2</text>
<text x="214.3" y="101.3">4</text>
<text x="214.3" y="96.2">6</text>
<text x="147.8" y="113.3" transform="rotate(-90 147.8 113.3)">3</text>
<text x="148.9" y="109.5" transform="rotate(-90 148.9 109.5)">A2</text>
<text x="150.3" y="113.3" transform="rotate(-90 150.3 113.3)">2</text>
<text x="151.4" y="109.5" transform="rotate(-90 151.4 109.5)">A1</text>
<text x="152.8" y="113.3" transform="rotate(-90 152.8 113.3)">1</text>
<text x="153.9" y="109.5" transform="rotate(-90 153.9 109.5)">A0</text>
<text x="159" y="109.5" transform="rotate(-90 159 109.5)">SCL</text>
<text x="161.5" y="109.5" transform="rotate(-90 161.5 109.5)">SDA</text>
<text x="166.6" y="109.5" transform="rotate(-90 166.6 109.5)">INT</text>
<text x="157.9" y="114.5" transform="rotate(-90 157.9 114.5)">14</text>
<text x="160.4" y="114.5" transform="rotate(-90 160.4 114.5)">15</text>
<text x="165.5" y="114.5" transform="rotate(-90 165.5 114.5)">13</text>
<text x="196.6" y="122.5">OUT</text>
<text x="203.6" y="122.5">IN</text>
<text x="227.3" y="121.6">VCC</text>
<text x="246.6" y="121.6">AC</text>
<text x="249.6" y="121.6">1</text>
<text x="73.2" y="131.7">3</text>
<text x="199.3" y="126.2">ADJ</text>
<text x="227.1" y="126.6">GND</text>
<text x="246.6" y="126.6">AC2</text>
<text x="41.6" y="135.3">RESET</text>
<text x="41.6" y="137.9">ADC</text>
<text x="56.8" y="137.9">RX</text>
<text x="57" y="135.3">TX</text>
<text x="73.2" y="136.7">1</text>
<text x="73.2" y="134.2">2</text>
<text x="99" y="136.7">3</text>
<text x="99" y="134.2">4</text>
<text x="109.9" y="136.7">3</text>
<text x="109.9" y="134.2">4</text>
<text x="135.3" y="135.3">SDA1</text>
<text x="135.3" y="137.9">SCL1</text>
<text x="135.3" y="132.8">GND</text>
<text x="145.3" y="135.3">SDA2</text>
<text x="145.5" y="137.9">SCL2</text>
<text x="41.6" y="140.4">CH_PD</text>
<text x="41.6" y="142.9">GPIO16</text>
<text x="53.2" y="142.9">GPIO5</text>
<text x="53.2" y="140.4">GPIO4</text>
<text x="99" y="141.8">1</text>
<text x="99" y="139.3">2</text>
<text x="109.9" y="141.8">1</text>
<text x="109.9" y="139.3">2</text>
<text x="135.3" y="140.4">VREF1</text>
<text x="142.4" y="142.9">ENABLE</text>
<text x="144" y="140.4">VREF2</text>
<text x="41.6" y="145.5">GPIO14</text>
<text x="41.6" y="148">GPIO12</text>
<text x="53.2" y="148">GPIO2</text>
<text x="53.2" y="145.5">GPIO0</text>
<text x="74.3" y="146.9" transform="rotate(-90 74.3 146.9)">2</text>
<text x="41.6" y="150.5">GPIO13</text>
<text x="41.6" y="153">VCC</text>
<text x="52" y="150.5">GPIO15</text>
<text x="55" y="153.1">GND</text>
<text x="74.3" y="153.8" transform="rotate(-90 74.3 153.8)">1</text>
</g>
<g font-size="1.8" fill="#505050">
<text x="112.9" y="39.7">D1</text>
<text x="234.2" y="118.9">U1</text>
<text x="234.2" y="131">HLK-05PM</text>
<text x="162" y="136.6">R15</text>
<text x="162" y="133.5">R14</text>
<text x="166.7" y="135.1">10k</text>
<text x="167.5" y="137.6">10k</text>
<text x="123.6" y="143.4">+3V3</text>
<text x="162" y="141.2">R</text>
<text x="163.3" y="141.2">16</text>
<text x="166.3" y="142.9">200k</text>
<text x="176.7" y="138.1">+5V</text>
<text x="164.8" y="146.8">C6</text>
<text x="163.6" y="150.9">100p</text>
</g>
<g font-size="1.8" fill="#800000">
<text x="190.6" y="126.6" transform="rotate(-90 190.6 126.6)">+</text>
<text x="220.9" y="126.6" transform="rotate(-90 220.9 126.6)">+</text>
</g>
</svg>
